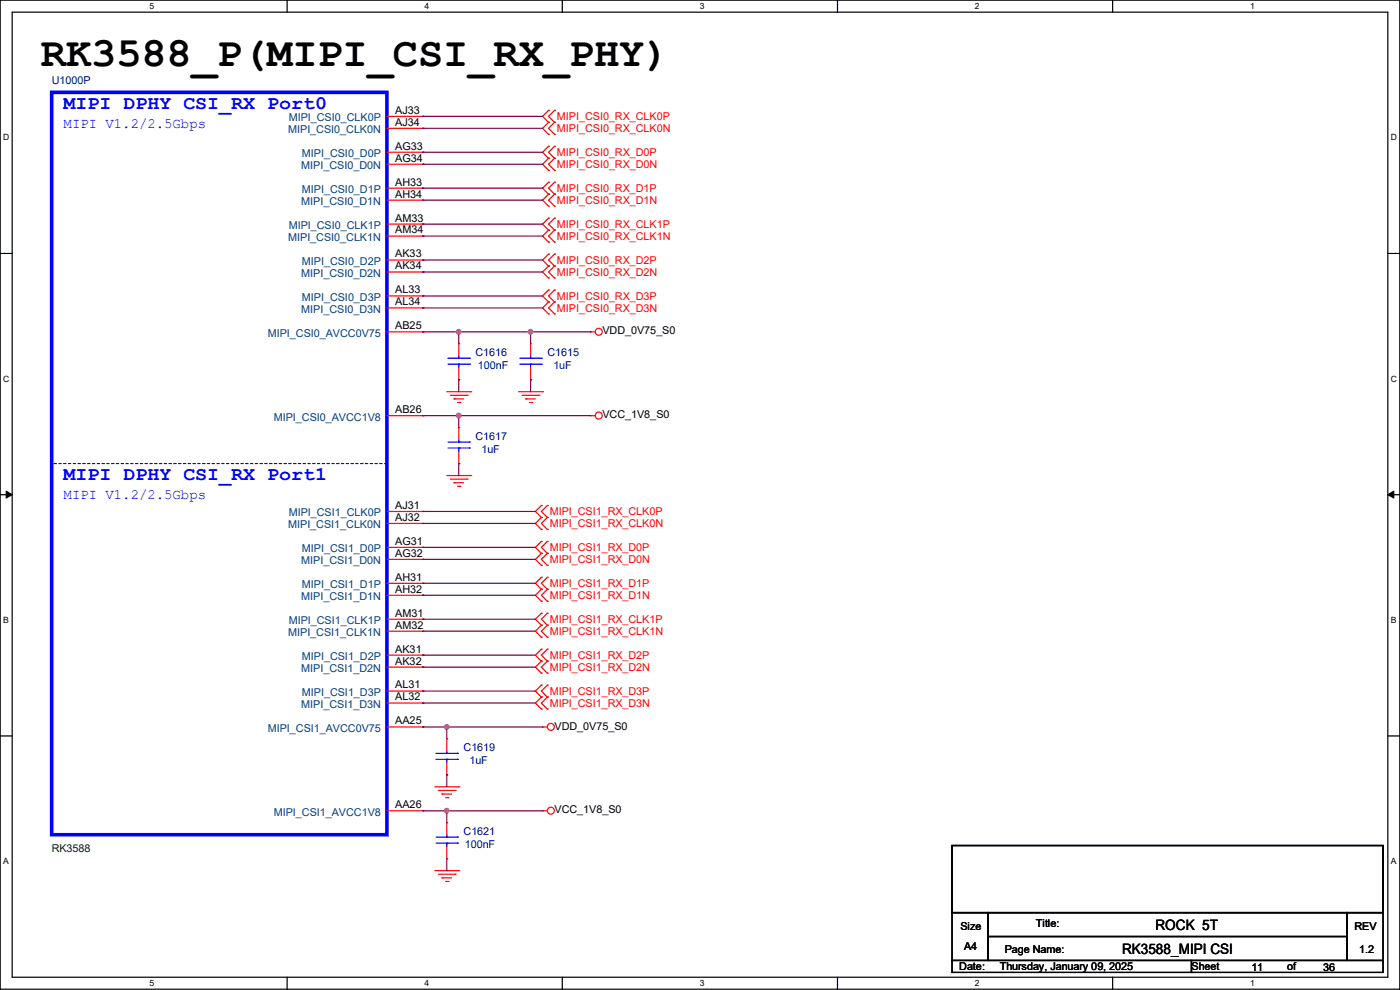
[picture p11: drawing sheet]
<svg xmlns="http://www.w3.org/2000/svg" width="297mm" height="210mm" viewBox="0 0 297 210" stroke-linecap="round" stroke-linejoin="round" font-family="sans-serif">
<path d="M0 0h297v209.8h-297zM2.6 2.6h291.8v204.7h-291.8z" fill="none" stroke="#000" stroke-width=".25"/>
<g fill="#fff">
<path d="M31.7 .3h1v2h-1z"/>
<path d="M31.7 207.6h1v1.9h-1z"/>
</g>
<path d="M60.9 0v2.6M60.9 207.3v2.5" fill="none" stroke="#000" stroke-width=".25"/>
<g fill="#fff">
<path d="M90.1 .3h1v2h-1z"/>
<path d="M90.1 207.6h1v1.9h-1z"/>
</g>
<path d="M119.3 0v2.6M119.3 207.3v2.5" fill="none" stroke="#000" stroke-width=".25"/>
<g fill="#fff">
<path d="M148.5 .3h.9v2h-.9z"/>
<path d="M148.5 207.6h.9v1.9h-.9z"/>
</g>
<path d="M177.7 0v2.6M177.7 207.3v2.5" fill="none" stroke="#000" stroke-width=".25"/>
<g fill="#fff">
<path d="M206.8 .3h1v2h-1z"/>
<path d="M206.8 207.6h1v1.9h-1z"/>
</g>
<path d="M236.1 0v2.6M236.1 207.3v2.5" fill="none" stroke="#000" stroke-width=".25"/>
<g fill="#fff">
<path d="M265.2 .3h1v2h-1z"/>
<path d="M265.2 207.6h1v1.9h-1z"/>
<path d="M.7 28.2h1.2v1.9h-1.2z"/>
<path d="M295.1 28.2h1.2v1.9h-1.2z"/>
<path d="M.7 79.3h1.2v2h-1.2z"/>
<path d="M295.1 79.3h1.2v2h-1.2z"/>
</g>
<path d="M0 53.8h2.6M294.4 53.8h2.6" fill="none" stroke="#000" stroke-width=".25"/>
<g fill="#fff">
<path d="M.7 130.5h1.2v2h-1.2z"/>
<path d="M295.1 130.5h1.1v2h-1.1z"/>
</g>
<path d="M0 104.9h2.6M294.4 104.9h2.6" fill="none" stroke="#000" stroke-width=".25"/>
<path d="M1.3 104.2l1.3 .7-1.3 .8zM294.4 104.9l1.3-.7v1.5z" fill="#000" stroke="#000" stroke-width=".21"/>
<g fill="#fff">
<path d="M.7 181.7h1.2v2h-1.2z"/>
<path d="M295.1 181.7h1.1v2h-1.1z"/>
</g>
<path d="M0 156.1h2.6M294.4 156.1h2.6M202 179.4h91.4v14.2h-91.4zM202 193.6h7.6v10.2h-7.6zM209.6 193.6h76.2v5.1h-76.2zM209.6 198.7h76.2v5.1h-76.2zM285.8 193.6h7.6v10.2h-7.6zM202 203.8h50.8v2.5h-50.8zM252.8 203.8h40.6v2.5h-40.6z" fill="none" stroke="#000" stroke-width=".25"/>
<g fill="none" stroke="#f00" stroke-width=".25">
<path d="M82.1 32.3h7.6M82.1 34.8h7.6M82.1 39.9h7.6M82.1 24.7h7.6M82.1 27.2h7.6M89.7 32.3h.1M89.7 34.8h.1M89.7 39.9h.1M89.7 24.7h.1M89.7 27.2h.1M116.4 23.4h.1M116.4 26h.1"/>
<path d="M116.4 28.5h.1M116.4 31h.1M116.4 33.6h.1M116.4 36.1h.1M116.4 38.7h.1M116.4 23.4l-1.3 1.3 1.3 1.3M116.4 26l-1.3 1.2 1.3 1.3M116.4 31l-1.3 1.3 1.3 1.3M116.4 33.6l-1.3 1.2 1.3 1.3M116.4 38.7l-1.3 1.2 1.3 1.3M117.6 26h.1M117.6 23.4h.1"/>
<path d="M117.6 28.5h.1M117.6 33.6h.1M117.6 31h.1M117.6 36.1h.1M117.6 38.7h.1M117.6 23.4l-1.2 1.3 1.2 1.3M117.6 26l-1.2 1.2 1.2 1.3M117.6 31l-1.2 1.3 1.2 1.3M117.6 33.6l-1.2 1.2 1.2 1.3M117.6 38.7l-1.2 1.2 1.2 1.3M82.1 42.5h7.6M82.1 55.2h7.6"/>
<path d="M82.1 57.7h7.6M82.1 47.5h7.6M82.1 50.1h7.6M89.7 42.5h.1M89.7 55.2h.1M89.7 57.7h.1M89.7 47.5h.1M89.7 50.1h.1M116.4 41.2h.1M116.4 43.7h.1M116.4 53.9h.1M116.4 56.4h.1"/>
<path d="M116.4 59h.1M116.4 46.3h.1M116.4 48.8h.1M116.4 51.4h.1M116.4 41.2l-1.3 1.3 1.3 1.2M116.4 53.9l-1.3 1.3 1.3 1.2M116.4 56.4l-1.3 1.3 1.3 1.3M116.4 46.3l-1.3 1.2 1.3 1.3M116.4 48.8l-1.3 1.3 1.3 1.3M117.6 41.2h.1M117.6 43.7h.1M117.6 56.4h.1"/>
<path d="M117.6 53.9h.1M117.6 59h.1M117.6 48.8h.1M117.6 46.3h.1M117.6 51.4h.1M117.6 41.2l-1.2 1.3 1.2 1.2M117.6 53.9l-1.2 1.3 1.2 1.2M117.6 56.4l-1.2 1.3 1.2 1.3M117.6 46.3l-1.2 1.2 1.2 1.3M117.6 48.8l-1.2 1.3 1.2 1.3M82.1 70.4h7.6M82.1 62.8h7.6"/>
<path d="M82.1 65.3h7.6M89.7 70.4h.1M89.7 62.8h.1M89.7 65.3h.1M97.3 72.9h.1M97.3 72.9v2.6M97.3 78v2.6M112.6 72.9h.1M112.6 72.9v2.6M112.6 78v2.6M116.4 61.5h.1M116.4 64.1h.1"/>
<path d="M116.4 66.6h.1M116.4 61.5l-1.3 1.3 1.3 1.3M116.4 64.1l-1.3 1.2 1.3 1.3M117.6 64.1h.1M117.6 61.5h.1M117.6 66.6h.1M117.6 61.5l-1.2 1.3 1.2 1.3M117.6 64.1l-1.2 1.2 1.2 1.3M125.3 70.4h.1M125.3 70.4h1M82.1 88.2h7.6M89.7 88.2h.1"/>
<path d="M94.8 83.1h5.1M95.5 83.9h3.6M96.3 84.6h.1M96.3 84.6h2M97.1 85.4h.5M97.3 90.7h.1M97.3 98.3h.1M97.3 80.6h.1M97.3 90.7v2.6M97.3 95.8v2.5M97.6 85.4h.1M99.1 83.9h.1"/>
<path d="M99.9 83.1h.1M110 83.1h5.1M110.8 83.9h3.5M111.5 84.6h.1M111.5 84.6h2.1M112.3 85.4h.5M112.6 80.6h.1M112.8 85.4h.1M114.3 83.9h.1M115.1 83.1h.1M125.3 88.2h.1M125.3 88.2h1"/>
<path d="M82.1 116.1h7.6M82.1 118.7h7.6M82.1 108.5h7.6M82.1 111h7.6M89.7 116.1h.1M89.7 118.7h.1M89.7 108.5h.1M89.7 111h.1M94.8 100.9h5.1M95.5 101.6h3.6M96.3 102.4h.1M96.3 102.4h2"/>
<path d="M97.1 103.2h.5M97.6 103.2h.1M99.1 101.6h.1M99.9 100.9h.1M114.9 107.2h.1M114.9 109.8h.1M114.9 112.3h.1M114.9 114.9h.1M114.9 117.4h.1M114.9 119.9h.1M114.9 107.2l-1.3 1.3 1.3 1.3M114.9 109.8l-1.3 1.2 1.3 1.3"/>
<path d="M114.9 114.9l-1.3 1.2 1.3 1.3M114.9 117.4l-1.3 1.3 1.3 1.2M116.1 109.8h.1M116.1 107.2h.1M116.1 112.3h.1M116.1 117.4h.1M116.1 114.9h.1M116.1 119.9h.1M116.1 107.2l-1.2 1.3 1.2 1.3M116.1 109.8l-1.2 1.2 1.2 1.3M116.1 114.9l-1.2 1.2 1.2 1.3M116.1 117.4l-1.2 1.3 1.2 1.2"/>
<path d="M82.1 123.7h7.6M82.1 126.3h7.6M82.1 139h7.6M82.1 131.4h7.6M82.1 133.9h7.6M89.7 123.7h.1M89.7 126.3h.1M89.7 139h.1M89.7 131.4h.1M89.7 133.9h.1M114.9 122.5h.1M114.9 125h.1"/>
<path d="M114.9 127.6h.1M114.9 137.7h.1M114.9 130.1h.1M114.9 132.6h.1M114.9 135.2h.1M114.9 122.5l-1.3 1.2 1.3 1.3M114.9 125l-1.3 1.3 1.3 1.3M114.9 137.7l-1.3 1.3 1.3 1.3M114.9 130.1l-1.3 1.3 1.3 1.2M114.9 132.6l-1.3 1.3 1.3 1.3M116.1 125h.1M116.1 122.5h.1"/>
<path d="M116.1 127.6h.1M116.1 137.7h.1M116.1 132.6h.1M116.1 130.1h.1M116.1 135.2h.1M116.1 122.5l-1.2 1.2 1.2 1.3M116.1 125l-1.2 1.3 1.2 1.3M116.1 137.7l-1.2 1.3 1.2 1.3M116.1 130.1l-1.2 1.3 1.2 1.2M116.1 132.6l-1.2 1.3 1.2 1.3M82.1 154.2h7.6M82.1 141.5h7.6"/>
<path d="M82.1 146.6h7.6M82.1 149.1h7.6M89.7 154.2h.1M89.7 141.5h.1M89.7 146.6h.1M89.7 149.1h.1M94.8 156.8h.1M94.8 156.8v2.5M114.9 140.3h.1M114.9 142.8h.1M114.9 145.3h.1M114.9 147.9h.1"/>
<path d="M114.9 150.4h.1M114.9 140.3l-1.3 1.2 1.3 1.3M114.9 145.3l-1.3 1.3 1.3 1.3M114.9 147.9l-1.3 1.2 1.3 1.3M115.1 154.2h.1M115.1 154.2h1M116.1 140.3h.1M116.1 142.8h.1M116.1 147.9h.1M116.1 145.3h.1M116.1 150.4h.1M116.1 140.3l-1.2 1.2 1.2 1.3"/>
<path d="M116.1 145.3l-1.2 1.3 1.2 1.3M116.1 147.9l-1.2 1.2 1.2 1.3M82.1 172h7.6M89.7 172h.1M92.2 166.9h5.1M93 167.7h3.6M93.8 168.4h.1M93.8 168.4h2M94.5 169.2h.5M94.8 174.5h.1M94.8 164.4h.1M94.8 161.8v2.6"/>
<path d="M94.8 174.5v2.6M94.8 179.6v2.6M95 169.2h.1M96.6 167.7h.1M97.3 166.9h.1M115.1 172h.1M115.1 172h1M92.2 184.7h5.1M93 185.5h3.6M93.8 186.2h.1M93.8 186.2h2M94.5 187h.5"/>
<path d="M94.8 182.2h.1M95 187h.1M96.6 185.5h.1M97.3 184.7h.1"/>
<circle cx="127" cy="70.4" r=".74"/>
<circle cx="127" cy="88.2" r=".74"/>
<circle cx="116.9" cy="154.2" r=".74"/>
<circle cx="116.9" cy="172" r=".74"/>
</g>
<path d="M11 19.6h71.1v157.5h-71.1z" fill="none" stroke="#00f" stroke-width=".76"/>
<path d="M11 98.3h.1M82.1 98.3h-71.1" fill="none" stroke="#00f" stroke-width=".25" stroke-dasharray=".5 .5"/>
<g fill="none" stroke="#00f" stroke-width=".25">
<path d="M95 77.3h4.6M95 76h4.6M97.3 76h.1M97.3 77.3h.1M97.3 75.5v.5M97.3 77.3v.7M99.6 77.3h.1M99.6 76h.1M110.3 77.3h4.6M110.3 76h4.6M112.6 76h.1M112.6 77.3h.1"/>
<path d="M112.6 75.5v.5M112.6 77.3v.7M114.9 77.3h.1M114.9 76h.1M95 95h4.6M95 93.8h4.6M97.3 93.8h.1M97.3 95h.1M97.3 93.3v.5M97.3 95v.8M99.6 95h.1M99.6 93.8h.1"/>
<path d="M92.5 159.8h4.6M94.8 159.8h.1M94.8 159.3v.5M97.1 159.8h.1M92.5 178.9h4.6M92.5 177.6h4.6M92.5 161.1h4.6M94.8 177.6h.1M94.8 178.9h.1M94.8 161.1h.1M94.8 161.1v.7M94.8 177.1v.5"/>
<path d="M94.8 178.9v.7M97.1 178.9h.1M97.1 177.6h.1M97.1 161.1h.1"/>
</g>
<g fill="none" stroke="#800040" stroke-width=".25">
<path d="M89.7 27.2h.1M89.7 34.8h.1M89.7 39.9h.1M89.7 32.3h.1M89.7 24.7h.1M89.7 27.2h25.4M89.7 34.8h25.4M89.7 39.9h25.4M89.7 32.3h25.4M89.7 24.7h25.4M89.7 57.7h.1M89.7 42.5h.1"/>
<path d="M89.7 50.1h.1M89.7 55.2h.1M89.7 47.5h.1M89.7 57.7h25.4M89.7 42.5h25.4M89.7 50.1h25.4M89.7 55.2h25.4M89.7 47.5h25.4M89.7 65.3h.1M89.7 70.4h.1M89.7 62.8h.1M89.7 70.4h35.6"/>
<path d="M89.7 65.3h25.4M89.7 62.8h25.4M97.3 70.4h.1M97.3 70.4v2.5M112.6 70.4h.1M112.6 70.4v2.5M89.7 88.2h.1M89.7 88.2h35.6M97.3 88.2h.1M97.3 80.6h.1M97.3 98.3h.1M97.3 80.6v2.5"/>
<path d="M97.3 88.2v2.5M97.3 98.3v2.6M112.6 80.6h.1M112.6 80.6v2.5M89.7 108.5h.1M89.7 111h.1M89.7 116.1h.1M89.7 118.7h.1M89.7 108.5h23.9M89.7 111h23.9M89.7 116.1h23.9M89.7 118.7h23.9"/>
<path d="M89.7 123.7h.1M89.7 126.3h.1M89.7 139h.1M89.7 131.4h.1M89.7 133.9h.1M89.7 123.7h23.9M89.7 126.3h23.9M89.7 139h23.9M89.7 131.4h23.9M89.7 133.9h23.9M89.7 141.5h.1M89.7 146.6h.1"/>
<path d="M89.7 149.1h.1M89.7 154.2h.1M89.7 154.2h25.4M89.7 141.5h23.9M89.7 146.6h23.9M89.7 149.1h23.9M94.8 154.2h.1M94.8 154.2v2.6M89.7 172h.1M89.7 172h25.4M94.8 172h.1M94.8 164.4h.1"/>
<path d="M94.8 164.4v2.5M94.8 172v2.5M94.8 184.7h.1M94.8 182.2v2.5"/>
</g>
<g fill="#f0f" stroke="#f0f" stroke-width=".25">
<circle cx="97.3" cy="88.2" r=".49"/>
<circle cx="94.8" cy="172" r=".49"/>
<circle cx="94.8" cy="154.2" r=".49"/>
<circle cx="112.5" cy="70.4" r=".49"/>
<circle cx="97.3" cy="70.4" r=".49"/>
</g>
<text font-size="8.9" x="8.7" y="14.1">RK3588_P(MIPI_CSI_RX_PHY)</text>
<g font-size="4.1" fill="#00f">
<text x="13.5" y="23">MIPI DPHY CSI_RX Port0</text>
<text x="13.5" y="101.8">MIPI DPHY CSI_RX Port1</text>
</g>
<g font-size="3" fill="#00f">
<text x="13.5" y="27.1">MIPI V1.2/2.5Gbps</text>
<text x="13.5" y="105.8">MIPI V1.2/2.5Gbps</text>
</g>
<g font-size="3">
<text x="245.2" y="197.4">ROCK 5T</text>
<text x="238" y="202.4">RK3588_MIPI CSI</text>
</g>
<g font-size="2.3" fill="#000080">
<text x="11" y="17.9">U1000P</text>
<text x="100.9" y="75.5">C1616</text>
<text x="116.1" y="75.5">C1615</text>
<text x="101.4" y="78.3">100nF</text>
<text x="117.4" y="78.3">1uF</text>
<text x="100.9" y="93.3">C1617</text>
<text x="102.2" y="96.1">1uF</text>
<text x="98.3" y="159.3">C1619</text>
<text x="99.6" y="162.1">1uF</text>
<text x="98.3" y="177.1">C1621</text>
<text x="98.6" y="179.9">100nF</text>
</g>
<g font-size="2.3" fill="#004080">
<text x="61.1" y="28.3">MIPI_CSI0_CLK0N</text>
<text x="61.3" y="25.7">MIPI_CSI0_CLK0P</text>
<text x="63.9" y="35.9">MIPI_CSI0_D0N</text>
<text x="64.1" y="33.4">MIPI_CSI0_D0P</text>
<text x="64.1" y="41">MIPI_CSI0_D1P</text>
<text x="63.9" y="43.5">MIPI_CSI0_D1N</text>
<text x="61.1" y="51.1">MIPI_CSI0_CLK1N</text>
<text x="61.3" y="48.6">MIPI_CSI0_CLK1P</text>
<text x="63.9" y="58.8">MIPI_CSI0_D2N</text>
<text x="64.1" y="56.2">MIPI_CSI0_D2P</text>
<text x="64.1" y="63.8">MIPI_CSI0_D3P</text>
<text x="56.8" y="71.5">MIPI_CSI0_AVCC0V75</text>
<text x="63.9" y="66.4">MIPI_CSI0_D3N</text>
<text x="58.1" y="89.2">MIPI_CSI0_AVCC1V8</text>
<text x="61.1" y="112.1">MIPI_CSI1_CLK0N</text>
<text x="61.3" y="109.6">MIPI_CSI1_CLK0P</text>
<text x="63.9" y="119.7">MIPI_CSI1_D0N</text>
<text x="64.1" y="117.2">MIPI_CSI1_D0P</text>
<text x="64.1" y="124.8">MIPI_CSI1_D1P</text>
<text x="63.9" y="127.3">MIPI_CSI1_D1N</text>
<text x="61.1" y="135">MIPI_CSI1_CLK1N</text>
<text x="61.3" y="132.4">MIPI_CSI1_CLK1P</text>
<text x="63.9" y="142.6">MIPI_CSI1_D2N</text>
<text x="64.1" y="140">MIPI_CSI1_D2P</text>
<text x="64.1" y="147.7">MIPI_CSI1_D3P</text>
<text x="56.8" y="155.3">MIPI_CSI1_AVCC0V75</text>
<text x="63.9" y="150.2">MIPI_CSI1_D3N</text>
<text x="58.1" y="173.1">MIPI_CSI1_AVCC1V8</text>
</g>
<g font-size="2.3">
<text x="83.9" y="24.1">AJ33</text>
<text x="83.9" y="26.7">AJ34</text>
<text x="83.9" y="31.7">AG33</text>
<text x="83.9" y="34.3">AG34</text>
<text x="83.9" y="39.4">AH33</text>
<text x="83.9" y="41.9">AH34</text>
<text x="83.9" y="47">AM33</text>
<text x="83.9" y="49.5">AM34</text>
<text x="83.9" y="54.6">AK33</text>
<text x="83.9" y="57.1">AK34</text>
<text x="83.9" y="62.2">AL33</text>
<text x="83.9" y="64.8">AL34</text>
<text x="83.9" y="69.8">AB25</text>
<text x="127.8" y="71">VDD_0V75_S0</text>
<text x="83.9" y="87.6">AB26</text>
<text x="127.8" y="88.7">VCC_1V8_S0</text>
<text x="83.9" y="107.9">AJ31</text>
<text x="83.9" y="110.5">AJ32</text>
<text x="83.9" y="115.6">AG31</text>
<text x="83.9" y="118.1">AG32</text>
<text x="83.9" y="123.2">AH31</text>
<text x="83.9" y="125.7">AH32</text>
<text x="83.9" y="130.8">AM31</text>
<text x="83.9" y="133.3">AM32</text>
<text x="83.9" y="138.4">AK31</text>
<text x="83.9" y="141">AK32</text>
<text x="83.9" y="146">AL31</text>
<text x="83.9" y="148.6">AL32</text>
<text x="83.9" y="153.7">AA25</text>
<text x="117.6" y="154.8">VDD_0V75_S0</text>
<text x="83.9" y="171.4">AA26</text>
<text x="117.6" y="172.5">VCC_1V8_S0</text>
<text x="203.8" y="197.2">Size</text>
<text x="219.8" y="196.7">Title:</text>
<text x="287.3" y="197.2">REV</text>
<text x="204.5" y="201.5">A4</text>
<text x="213.2" y="202.3">Page Name:</text>
<text x="288.3" y="202.3">1.2</text>
<text x="203.5" y="205.8">Date:</text>
<text x="212.1" y="205.8">Thursday, January 09, 2025</text>
<text x="252.8" y="205.8">Sheet</text>
<text x="265.5" y="206.1">11</text>
<text x="273.1" y="205.8">of</text>
<text x="280.7" y="206.1">36</text>
</g>
<g font-size="2.3" fill="#f00">
<text x="118.2" y="25.5">MIPI_CSI0_RX_CLK0P</text>
<text x="118.2" y="28">MIPI_CSI0_RX_CLK0N</text>
<text x="118.2" y="33.1">MIPI_CSI0_RX_D0P</text>
<text x="118.2" y="35.6">MIPI_CSI0_RX_D0N</text>
<text x="118.2" y="40.7">MIPI_CSI0_RX_D1P</text>
<text x="118.2" y="43.3">MIPI_CSI0_RX_D1N</text>
<text x="118.2" y="48.3">MIPI_CSI0_RX_CLK1P</text>
<text x="118.2" y="50.9">MIPI_CSI0_RX_CLK1N</text>
<text x="118.2" y="56">MIPI_CSI0_RX_D2P</text>
<text x="118.2" y="58.5">MIPI_CSI0_RX_D2N</text>
<text x="118.2" y="63.6">MIPI_CSI0_RX_D3P</text>
<text x="118.2" y="66.1">MIPI_CSI0_RX_D3N</text>
<text x="116.6" y="109.3">MIPI_CSI1_RX_CLK0P</text>
<text x="116.6" y="111.8">MIPI_CSI1_RX_CLK0N</text>
<text x="116.6" y="116.9">MIPI_CSI1_RX_D0P</text>
<text x="116.6" y="119.5">MIPI_CSI1_RX_D0N</text>
<text x="116.6" y="124.5">MIPI_CSI1_RX_D1P</text>
<text x="116.6" y="127.1">MIPI_CSI1_RX_D1N</text>
<text x="116.6" y="132.2">MIPI_CSI1_RX_CLK1P</text>
<text x="116.6" y="134.7">MIPI_CSI1_RX_CLK1N</text>
<text x="116.6" y="139.8">MIPI_CSI1_RX_D2P</text>
<text x="116.6" y="142.3">MIPI_CSI1_RX_D2N</text>
<text x="116.6" y="147.4">MIPI_CSI1_RX_D3P</text>
<text x="116.6" y="149.9">MIPI_CSI1_RX_D3N</text>
</g>
<text font-size="2.3" fill="#004000" x="11" y="180.7">RK3588</text>
<g font-size="1.8">
<text x="31.7" y="1.9">5</text>
<text x="90.1" y="1.9">4</text>
<text x="148.5" y="1.9">3</text>
<text x="206.8" y="1.9">2</text>
<text x="265.2" y="1.9">1</text>
<text x=".7" y="29.8">D</text>
<text x="295.1" y="29.8">D</text>
<text x=".7" y="80.9">C</text>
<text x="295.1" y="80.9">C</text>
<text x=".7" y="132.1">B</text>
<text x="295.1" y="132.1">B</text>
<text x=".7" y="183.3">A</text>
<text x="295.1" y="183.3">A</text>
<text x="31.7" y="209.2">5</text>
<text x="90.1" y="209.2">4</text>
<text x="148.5" y="209.2">3</text>
<text x="206.8" y="209.2">2</text>
<text x="265.2" y="209.2">1</text>
</g>
</svg>
